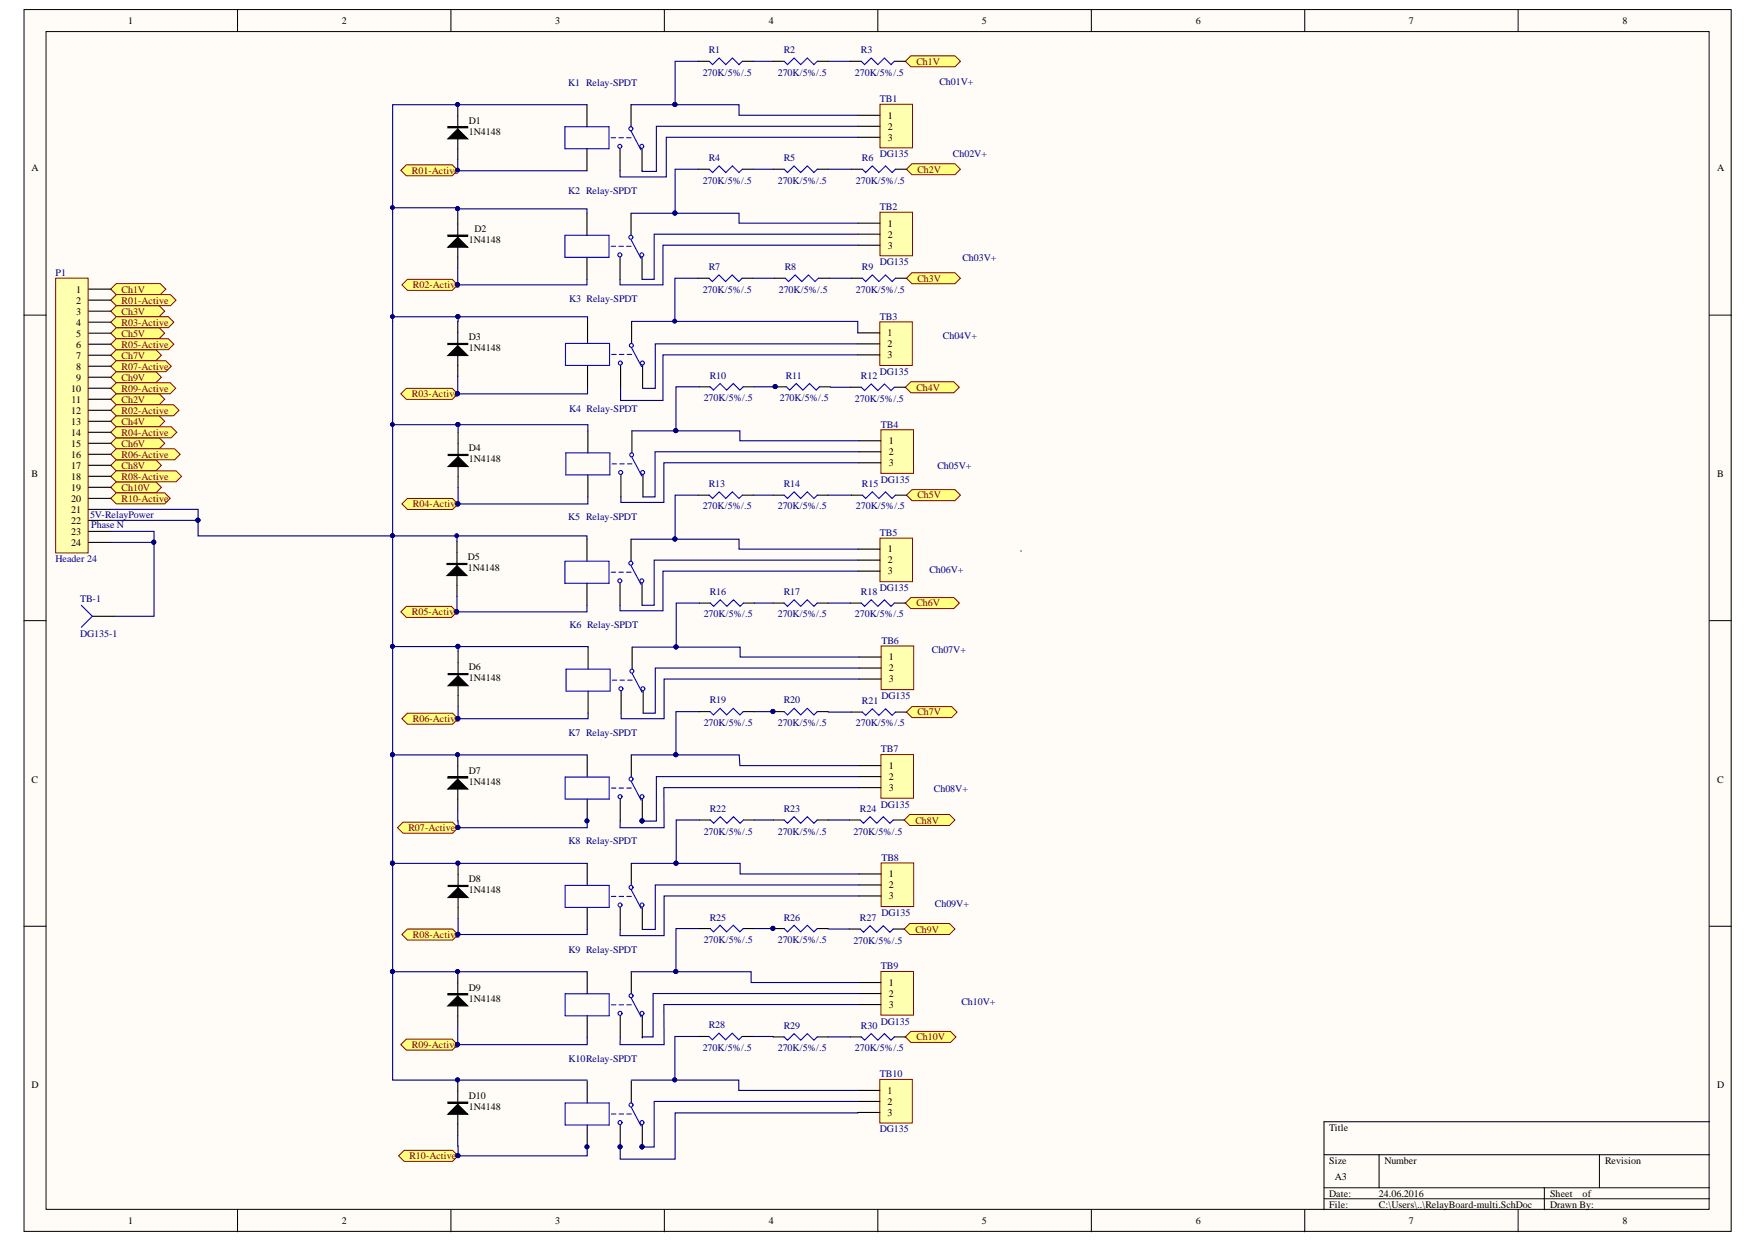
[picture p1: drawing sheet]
<svg xmlns="http://www.w3.org/2000/svg" width="297mm" height="210mm" viewBox="0 0 297 210" stroke-linecap="round" stroke-linejoin="round" font-family="sans-serif">
<g fill="#fffcf8" stroke="#000" stroke-width=".17">
<path d="M4.1 1.6h288.6v206.5h-288.6z"/>
<path d="M7.8 5.3h281.1v199.1h-281.1z"/>
</g>
<g fill="none" stroke="#000" stroke-width=".17">
<path d="M40.2 1.6v3.7M76.2 1.6v3.7M112.3 1.6v3.7M148.4 1.6v3.7M184.5 1.6v3.7M220.6 1.6v3.7M256.7 1.6v3.7M4.1 53.3h3.7M289 53.3h3.7M4.1 104.9h3.7M289 104.9h3.7M4.1 156.5h3.7"/>
<path d="M289 156.5h3.7M223.8 195.2h65.2M233.1 195.2v5.5M270.4 195.2v5.5M289 189.6h-65.2v14.9M40.2 204.5v3.7M76.2 204.5v3.7M112.3 204.5v3.7M148.4 204.5v3.7M184.5 204.5v3.7M220.6 204.5v3.7M223.8 200.7h65.2"/>
<path d="M223.8 202.6h65.2M256.7 204.5v3.7M261.1 200.7v3.8"/>
</g>
<path d="M66.4 127.6h32.9M66.4 164.2v18.3h32.9" fill="none" stroke="#000080" stroke-width=".19"/>
<g fill="#000080" stroke="#000080" stroke-width=".17">
<circle cx="66.3" cy="164.2" r=".34"/>
<circle cx="66.3" cy="127.5" r=".34"/>
</g>
<path d="M118 10.4h1.9M125.5 10.4h1.9" fill="none" stroke="#000" stroke-width=".19"/>
<path d="M119.9 10.4l.6 .5 1.1-1.1 1.1 1.1 1.1-1.1 1.1 1.1 .6-.5" fill="none" stroke="#00f" stroke-width=".19"/>
<path d="M148.8 17.6h5.5v7.4h-5.5z" fill="#ffffb0" stroke="#800000" stroke-width=".17"/>
<g fill="none" stroke="#000" stroke-width=".19">
<path d="M77.4 17.7v9.3M145.1 19.5h3.7M75.7 21.4h3.4v.2h-3.4zM75.7 23.5l1.7-1.7 1.7 1.7zM75.7 39.7h3.4v.2h-3.4zM75.7 21.5h3.4M75.7 39.8h3.4M77.4 36v9.3M99.2 36v3.8M106.7 36v3.8M145.1 21.3h3.7M145.1 23.2h3.7"/>
<path d="M75.7 41.8l1.7-1.7 1.7 1.7zM75.7 58h3.4v.2h-3.4zM75.7 58.1h3.4M77.4 54.3v9.3M99.2 43.5v3.7M104.8 43.5v3.7M108.5 43.5v3.7M75.7 60.1l1.7-1.7 1.7 1.7zM75.8 76.8h3.3v.2h-3.3zM75.8 78.8l1.6-1.6 1.7 1.6zM75.8 76.9h3.3M77.4 73.1v9.3"/>
<path d="M75.6 95.2h3.3v.2h-3.3zM75.6 97.3l1.7-1.7 1.6 1.7zM75.6 95.3h3.3M77.3 91.5v9.3M75.8 113.8h3.3v.2h-3.3zM75.8 115.9l1.6-1.7 1.7 1.7zM75.8 113.9h3.3M77.4 110.1v9.3M75.7 131.3h3.4v.2h-3.4zM75.7 133.4l1.7-1.7 1.7 1.7zM75.7 131.4h3.4M77.4 127.6v9.3"/>
<path d="M75.8 149.6h3.3v.2h-3.3zM75.8 151.7l1.6-1.7 1.7 1.7zM75.8 149.7h3.3M77.4 145.9v9.3M75.7 167.9h3.4v.2h-3.4zM75.7 170l1.7-1.7 1.7 1.7zM75.7 168h3.4M77.4 164.2v9.3M75.7 186.3h3.4v.1h-3.4zM75.7 188.3l1.7-1.7 1.7 1.7zM75.7 186.4h3.4M77.4 182.5v9.3"/>
</g>
<g fill="none" stroke="#000080" stroke-width=".19">
<path d="M106.7 17.7h7.4M114.1 17.7h10.8v1.8h20.2M118 10.4h-3.9v7.3M127.4 10.4h3.3M140 10.4h3.7M66.4 35.1h11v.2M66.4 36v73.3h11M77.4 35.3h21.8v.7M77.4 28.9h21.8M77.4 35.3v.7M106.7 36h7.4M114.1 36h10.8v1.7h20.2"/>
<path d="M118 28.6h-3.9v7.4M127.4 28.6h3.3M140 28.6h3.9M145.1 39.6h-34.5v7.6h-2.1M145.1 23.2h-32.5v6.7h-7.8v-1M145.1 21.3h-34.1v7.7h-2.5v-.1M66.4 53.5h11M77.4 53.5h21.9v.8M77.4 53.5v.8M118 47h-3.9v7.3M127.3 47h3.6M140.2 47h3.7"/>
<path d="M145 58.1h-34.2v7.5h-2.2v-.1M145 60h-32.9v7.7h-7.2v-2.2M145.1 41.4h-33v6.7h-7.3v-.9M66.4 71.8h11M77.4 71.8h22v1M77.4 71.8v1.3M106.8 72.8h7.5M114.3 72.8h10.8v1.7h20.1M118.2 65.4h-3.9v7.4M127.5 65.4h3.6M140.4 65.4h3.3M145.2 76.4h-34.5v7.6h-2"/>
<path d="M145.2 78.2h-33v6.7h-7.2v-.9M66.4 90.6h32.8v.5M77.3 90.6v.9M106.7 91.1h7.4M114.1 91.1h10.8v1.7h20.2M118 83.7h-3.9v7.4M127.4 83.7h3.3M140 83.7h3.9M145.1 94.7h-34.5v7.6h-2.1M145.1 96.5h-33v6.7h-7.3v-.9M172.6 93.1v.1M66.4 109.3v54.9h32.9"/>
<path d="M77.4 109.3h22v.1M77.4 109.3v.8M106.9 109.4h7.4M114.3 109.4h10.8v1.6h20.1M118.2 101.9h-3.9v7.5M127.5 101.9h3.2M140 101.9h3.7M145.2 112.9h-34.4v7.6h-2.1M145.2 114.8h-32.9v6.7h-7.3v-1M77.4 136.9v1.9M106.7 127.6h18.3l.1 1.8h20.1M118.2 120.3h-3.9v7.3"/>
<path d="M118.2 138.6h-3.9v7.3M127.5 120.3h3.2M127.5 138.6h3.2M140 120.3h3.9M140 138.6h3.6M145.2 133.1h-33l.1 6.8h-7.5l.1-1.1M66.4 145.9h32.9M106.7 145.9h7.6M114.3 145.9h10.8v1.8h20.1M127.5 156.9l3.2 .1M140 157h3.6M145.2 149.6h-34.4v7.5h-2.2"/>
<path d="M145.2 151.4h-32.9v6.7h-7.5l.1-1M99.3 175.4v1.1h-21.9M114.3 164.2h12.7v1.9h18.2M118 175.2h-3.9v7.4M127.3 175.2h3.4M140 175.2h3.7M145.2 169.8h-33l.1 6.7h-7.5l.1-1.1M145.2 167.9h-34.8v7.3h-1.8v.2M77.4 191.8v1.9M106.7 182.5h18.2v1.8h20.1M145 188l-30.9 .1v7.8h-9.2v-2.2"/>
</g>
<g fill="#000080" stroke="#000080" stroke-width=".17">
<circle cx="114.1" cy="17.7" r=".34"/>
<circle cx="114.1" cy="36" r=".34"/>
<circle cx="114.2" cy="72.8" r=".34"/>
<circle cx="114.1" cy="91.1" r=".34"/>
<circle cx="114.3" cy="109.3" r=".34"/>
<circle cx="114.3" cy="145.9" r=".34"/>
<circle cx="114.1" cy="182.5" r=".34"/>
<circle cx="114.1" cy="54.3" r=".34"/>
<circle cx="131" cy="65.3" r=".34"/>
<circle cx="114.2" cy="127.5" r=".34"/>
<circle cx="130.7" cy="120.2" r=".33"/>
<circle cx="130.7" cy="156.9" r=".33"/>
<circle cx="66.3" cy="145.9" r=".34"/>
<circle cx="66.3" cy="127.5" r=".34"/>
<circle cx="66.3" cy="164.2" r=".34"/>
<circle cx="77.4" cy="17.7" r=".34"/>
<circle cx="77.4" cy="127.5" r=".34"/>
<circle cx="77.4" cy="145.9" r=".34"/>
<circle cx="77.4" cy="164.2" r=".34"/>
<circle cx="77.4" cy="182.5" r=".34"/>
<circle cx="77.4" cy="71.7" r=".34"/>
<circle cx="66.3" cy="71.7" r=".34"/>
<circle cx="66.3" cy="90.5" r=".34"/>
<circle cx="77.2" cy="90.5" r=".33"/>
<circle cx="77.4" cy="53.5" r=".34"/>
<circle cx="66.3" cy="53.5" r=".34"/>
<circle cx="77.4" cy="35.3" r=".34"/>
<circle cx="66.3" cy="35.1" r=".34"/>
<circle cx="77.4" cy="109.2" r=".34"/>
<circle cx="66.3" cy="109.2" r=".34"/>
<circle cx="114.2" cy="164.2" r=".34"/>
</g>
<path d="M75.7 23.5l1.7-1.7 1.7 1.7zM75.7 41.8l1.7-1.7 1.7 1.7zM75.7 60.1l1.7-1.7 1.7 1.7zM75.8 78.8l1.6-1.6 1.7 1.6zM75.6 97.3l1.7-1.7 1.6 1.7zM75.8 115.9l1.6-1.7 1.7 1.7zM75.7 133.4l1.7-1.7 1.7 1.7zM75.8 151.7l1.6-1.7 1.7 1.7zM75.7 170l1.7-1.7 1.7 1.7zM75.7 188.3l1.7-1.7 1.7 1.7z" fill="#000"/>
<g fill="none" stroke="#00f" stroke-width=".19">
<path d="M95.5 39.8h7.5v3.7h-7.5zM103.3 41.6h.8M104.6 41.6h.8M105.9 41.6h.8M106.7 40.5l1.7 3.2"/>
<circle cx="104.8" cy="43.1" r=".34"/>
<circle cx="106.6" cy="40.1" r=".34"/>
<circle cx="108.5" cy="43.1" r=".33"/>
</g>
<g fill="#ffff80" stroke="#800000" stroke-width=".17">
<path d="M153.1 10.4l.9-1h7.4l1 1-1 .9h-7.4z" fill-rule="evenodd"/>
<path d="M153.2 28.6l1-.9h7.2l1 .9-1 .9h-7.2z" fill-rule="evenodd"/>
<path d="M153.2 47l1-.9h7.2l1 .9-1 1h-7.2z" fill-rule="evenodd"/>
<path d="M153.1 65.4l.9-.9h7.3l.9 .9-.9 1h-7.3z" fill-rule="evenodd"/>
<path d="M153.2 83.7l1-.9h7.2l1 .9-1 .9h-7.2z" fill-rule="evenodd"/>
<path d="M153.1 101.9l.9-.9h7.3l.9 .9-.9 1h-7.3z" fill-rule="evenodd"/>
<path d="M153.2 120.3l1-.9h6.7l.9 .9-.9 1h-6.7z" fill-rule="evenodd"/>
<path d="M152.9 138.6l.9-.9h6.7l.9 .9-.9 .9h-6.7z" fill-rule="evenodd"/>
<path d="M152.9 157l.9-.9h6.7l.9 .9-.9 .9h-6.7z" fill-rule="evenodd"/>
<path d="M153.1 175.2l.9-.9h6.7l.9 .9-.9 1h-6.7z" fill-rule="evenodd"/>
<path d="M18.7 82.4l1-1h6.7l.9 1-.9 .9h-6.7z" fill-rule="evenodd"/>
<path d="M18.7 63.8l1-1h6.7l.9 1-.9 .9h-6.7z" fill-rule="evenodd"/>
<path d="M18.7 78.6l1-.9h6.7l.9 .9-.9 1h-6.7z" fill-rule="evenodd"/>
<path d="M18.7 60l1-.9h6.7l.9 .9-.9 1h-6.7z" fill-rule="evenodd"/>
<path d="M18.7 74.9l1-.9h7.2l.9 .9-.9 .9h-7.2z" fill-rule="evenodd"/>
<path d="M18.7 56.3l1-.9h7.2l.9 .9-.9 .9h-7.2z" fill-rule="evenodd"/>
<path d="M18.7 71.2l1-.9h7.2l.9 .9-.9 .9h-7.2z" fill-rule="evenodd"/>
<path d="M18.7 52.6l1-.9h7.2l.9 .9-.9 .9h-7.2z" fill-rule="evenodd"/>
<path d="M18.7 67.5l1-1h7.2l.9 1-.9 .9h-7.2z" fill-rule="evenodd"/>
<path d="M18.7 48.9l1-1h7.4l.9 1-.9 .9h-7.4z" fill-rule="evenodd"/>
<path d="M18.7 61.9l1-.9h8.3l1 .9-1 .9h-8.3z" fill-rule="evenodd"/>
<path d="M67.8 176.5l.9-.9h7.8l.9 .9-.9 1h-7.8z" fill-rule="evenodd"/>
</g>
<circle cx="77.4" cy="176.5" r=".34" fill="#000080" stroke="#000080" stroke-width=".17"/>
<path d="M67.9 157.9l1-.9h7.6l.9 .9-.9 1h-7.6z" fill-rule="evenodd" fill="#ffff80" stroke="#800000" stroke-width=".17"/>
<circle cx="77.4" cy="157.9" r=".34" fill="#000080" stroke="#000080" stroke-width=".17"/>
<path d="M67.9 121.5l1-1h7.6l.9 1-.9 .9h-7.6z" fill-rule="evenodd" fill="#ffff80" stroke="#800000" stroke-width=".17"/>
<circle cx="77.4" cy="121.4" r=".34" fill="#000080" stroke="#000080" stroke-width=".17"/>
<g fill="#ffff80" stroke="#800000" stroke-width=".17">
<path d="M18.7 58.2l1-1h8.8l.9 1-.9 .9h-8.8z" fill-rule="evenodd"/>
<path d="M18.7 54.4l1-.9h8.8l.9 .9-.9 1h-8.8z" fill-rule="evenodd"/>
<path d="M18.7 50.7l1-.9h9.1l1 .9-1 1h-9.1z" fill-rule="evenodd"/>
<path d="M18.7 69.3l1-.9h9.6l1 .9-1 1h-9.6z" fill-rule="evenodd"/>
<path d="M18.7 73.1l1-1h9.3l.9 1-.9 .9h-9.3z" fill-rule="evenodd"/>
</g>
<path d="M77.4 27v1.9" fill="none" stroke="#000080" stroke-width=".19"/>
<path d="M67.8 28.8l.9-.9h7.8l.9 .9-.9 .9h-7.8z" fill-rule="evenodd" fill="#ffff80" stroke="#800000" stroke-width=".17"/>
<circle cx="77.4" cy="28.7" r=".34" fill="#000080" stroke="#000080" stroke-width=".17"/>
<path d="M67.8 66.6l.9-1h7.8l.9 1-.9 .9h-7.8z" fill-rule="evenodd" fill="#ffff80" stroke="#800000" stroke-width=".17"/>
<circle cx="77.4" cy="66.5" r=".34" fill="#000080" stroke="#000080" stroke-width=".17"/>
<path d="M67.8 103.4l.9-.9h7.6l1 .9-1 .9h-7.6z" fill-rule="evenodd" fill="#ffff80" stroke="#800000" stroke-width=".17"/>
<circle cx="77.2" cy="103.4" r=".33" fill="#000080" stroke="#000080" stroke-width=".17"/>
<path d="M67.2 139.9l.9-.9h8.4l.9 .9-.9 .9h-8.4z" fill-rule="evenodd" fill="#ffff80" stroke="#800000" stroke-width=".17"/>
<circle cx="77.4" cy="139.8" r=".34" fill="#000080" stroke="#000080" stroke-width=".17"/>
<g fill="#ffff80" stroke="#800000" stroke-width=".17">
<path d="M18.7 65.6l1-.9h9.1l.9 .9-.9 .9h-9.1z" fill-rule="evenodd"/>
<path d="M67.9 48.1l1-.9h7.6l.9 .9-.9 1h-7.6z" fill-rule="evenodd"/>
</g>
<circle cx="77.4" cy="48.1" r=".34" fill="#000080" stroke="#000080" stroke-width=".17"/>
<path d="M67.9 85.2l1-1h7.6l.9 1-.9 .9h-7.6z" fill-rule="evenodd" fill="#ffff80" stroke="#800000" stroke-width=".17"/>
<circle cx="77.4" cy="85.1" r=".34" fill="#000080" stroke="#000080" stroke-width=".17"/>
<path d="M18.7 76.8l1-1h9.8l1 1-1 .9h-9.8z" fill-rule="evenodd" fill="#ffff80" stroke="#800000" stroke-width=".17"/>
<path d="M77.4 119.4v2.1h22v-1" fill="none" stroke="#000080" stroke-width=".19"/>
<circle cx="77.4" cy="121.4" r=".34" fill="#000080" stroke="#000080" stroke-width=".17"/>
<path d="M18.7 80.5l1-.9h10.1l.9 .9-.9 .9h-10.1z" fill-rule="evenodd" fill="#ffff80" stroke="#800000" stroke-width=".17"/>
<path d="M77.4 45.3v2.8h21.8v-.9M77.4 63.6v3h21.9v-1.1M77.4 82.4v2.8h22v-1.2M77.3 100.8v2.6h21.9v-1.1M77.4 155.2v2.7h21.9v-.8M77.4 173.5v3" fill="none" stroke="#000080" stroke-width=".19"/>
<g fill="#000080" stroke="#000080" stroke-width=".17">
<circle cx="77.4" cy="157.9" r=".34"/>
<circle cx="77.2" cy="103.4" r=".33"/>
<circle cx="77.4" cy="85.1" r=".34"/>
<circle cx="77.4" cy="66.5" r=".34"/>
<circle cx="77.4" cy="48.1" r=".34"/>
<circle cx="77.4" cy="176.5" r=".34"/>
</g>
<path d="M67.4 195.3l.9-.9h8.2l.9 .9-.9 1h-8.2z" fill-rule="evenodd" fill="#ffff80" stroke="#800000" stroke-width=".17"/>
<circle cx="77.4" cy="195.3" r=".34" fill="#000080" stroke="#000080" stroke-width=".17"/>
<path d="M18.7 84.2l1-.9h8.1l1 .9-1 1h-8.1z" fill-rule="evenodd" fill="#ffff80" stroke="#800000" stroke-width=".17"/>
<path d="M99.2 17.7h-32.8v18.3M77.4 138.8v1.1h21.9v-1.1M118.2 156.9h-3.9v7.3h-7.6M77.4 193.7v1.6h21.9v-1.6M145 186.1h-34.4v7.8h-2v-.2" fill="none" stroke="#000080" stroke-width=".19"/>
<g fill="none" stroke="#000" stroke-width=".19">
<path d="M99.2 17.7v3.7M106.7 17.7v3.7M99.2 25.1v3.8M104.8 25.1v3.8M108.5 25.1v3.8M99.3 54.3v3.7M106.8 54.3v3.7M99.3 61.8v3.7M99.4 72.8v3.7M104.9 61.8v3.7M106.8 72.8v3.7M108.6 61.8v3.7"/>
<path d="M99.2 91.1v3.8M99.2 98.6v3.7M99.4 80.3v3.7M104.8 98.6v3.7M105 80.3v3.7M106.7 91.1v3.8M108.5 98.6v3.7M108.7 80.3v3.7M99.4 109.4v3.7M99.4 116.8v3.7M105 116.8v3.7M106.9 109.4v3.7"/>
<path d="M108.7 116.8v3.7M99.3 127.6v3.7M99.3 135v3.8M104.9 135v3.8M106.7 127.6v3.7M108.6 135v3.8M99.3 145.9v3.7M99.3 153.4v3.7M104.9 153.4v3.7M106.7 145.9v3.7M108.6 153.4v3.7M99.3 164.2v3.7"/>
<path d="M99.3 171.7v3.7M104.9 171.7v3.7M106.7 164.2v3.7M108.6 171.7v3.7M99.3 182.7v3.7M99.3 190.1v3.8M104.9 190.1v3.8M106.7 182.7v3.7M108.6 190.1v3.8"/>
</g>
<g fill="none" stroke="#00f" stroke-width=".19">
<path d="M95.5 21.4h7.5v3.7h-7.5zM103.3 23.3h.8M104.6 23.3h.8M105.9 23.3h.8M106.7 22.2l1.7 3.1M95.6 58h7.5v3.8h-7.5zM103.4 59.9h.8M104.7 59.9h.8M106 59.9h.8M106.8 58.8l1.7 3.1M95.7 76.5h7.4v3.8h-7.4zM103.5 78.4h.7"/>
<path d="M104.8 78.4h.7M106.1 78.4h.7M106.8 77.3l1.7 3.1M95.5 94.9h7.5v3.7h-7.5zM103.3 96.7h.8M104.6 96.7h.8M105.9 96.7h.8M106.7 95.6l1.7 3.2M95.7 113.1h7.4v3.7h-7.4zM103.5 114.9h.8M104.8 114.9h.8M106.1 114.9h.8"/>
<path d="M106.9 113.8l1.6 3.2M95.5 131.3h7.5v3.7h-7.5zM103.4 133.2h.7M104.7 133.2h.7M106 133.2h.7M106.7 132.1l1.7 3.1M95.5 149.6h7.5v3.8h-7.5zM103.4 151.5h.7M104.7 151.5h.7M106 151.5h.7M106.7 150.4l1.7 3.1M95.5 167.9h7.5v3.8h-7.5z"/>
<path d="M103.4 169.8h.7M104.7 169.8h.7M106 169.8h.7M106.7 168.7l1.7 3.2M95.5 186.4h7.5v3.7h-7.5zM103.4 188.3h.7M104.7 188.3h.7M106 188.3h.7M106.7 187.2l1.7 3.1"/>
<circle cx="104.8" cy="24.7" r=".34"/>
<circle cx="106.6" cy="21.8" r=".34"/>
<circle cx="108.5" cy="24.7" r=".33"/>
<circle cx="106.7" cy="58.4" r=".34"/>
<circle cx="104.9" cy="61.4" r=".33"/>
<circle cx="104.9" cy="79.9" r=".34"/>
<circle cx="106.8" cy="76.9" r=".33"/>
<circle cx="108.6" cy="61.4" r=".34"/>
<circle cx="108.6" cy="79.9" r=".33"/>
<circle cx="104.8" cy="98.2" r=".34"/>
<circle cx="106.6" cy="95.2" r=".34"/>
<circle cx="108.5" cy="98.2" r=".33"/>
<circle cx="105" cy="116.4" r=".34"/>
<circle cx="106.8" cy="113.4" r=".33"/>
<circle cx="108.7" cy="116.4" r=".33"/>
<circle cx="104.8" cy="134.6" r=".34"/>
<circle cx="106.7" cy="131.7" r=".34"/>
<circle cx="108.5" cy="134.6" r=".33"/>
<circle cx="104.8" cy="152.9" r=".34"/>
<circle cx="106.7" cy="150" r=".34"/>
<circle cx="108.5" cy="152.9" r=".33"/>
<circle cx="104.8" cy="171.3" r=".34"/>
<circle cx="106.7" cy="168.3" r=".34"/>
<circle cx="108.5" cy="171.3" r=".33"/>
<circle cx="104.8" cy="189.7" r=".34"/>
<circle cx="106.7" cy="186.7" r=".34"/>
<circle cx="108.5" cy="189.7" r=".33"/>
</g>
<g fill="#000080" stroke="#000080" stroke-width=".17">
<circle cx="108.5" cy="138.7" r=".33"/>
<circle cx="99.2" cy="138.7" r=".33"/>
<circle cx="77.4" cy="139.8" r=".34"/>
<circle cx="114.2" cy="164.2" r=".34"/>
<circle cx="108.5" cy="193.8" r=".33"/>
<circle cx="104.8" cy="193.8" r=".34"/>
<circle cx="99.2" cy="193.8" r=".33"/>
<circle cx="77.4" cy="195.3" r=".34"/>
</g>
<path d="M148.7 54.4h5.5v7.4h-5.5z" fill="#ffffb0" stroke="#800000" stroke-width=".17"/>
<path d="M145 56.3h3.7M145 58.1h3.7M145 60h3.7" fill="none" stroke="#000" stroke-width=".19"/>
<path d="M148.8 35.9h5.5v7.3h-5.5z" fill="#ffffb0" stroke="#800000" stroke-width=".17"/>
<path d="M145.1 37.7h3.7M145.1 39.6h3.7M145.1 41.4h3.7" fill="none" stroke="#000" stroke-width=".19"/>
<path d="M106.8 54.3h38.2v2" fill="none" stroke="#000080" stroke-width=".19"/>
<path d="M148.9 72.6h5.5v7.4h-5.5z" fill="#ffffb0" stroke="#800000" stroke-width=".17"/>
<path d="M145.2 74.5h3.7M145.2 76.4h3.7M145.2 78.2h3.7" fill="none" stroke="#000" stroke-width=".19"/>
<path d="M148.8 90.9h5.5v7.4h-5.5z" fill="#ffffb0" stroke="#800000" stroke-width=".17"/>
<path d="M145.1 92.8h3.7M145.1 94.7h3.7M145.1 96.5h3.7" fill="none" stroke="#000" stroke-width=".19"/>
<path d="M149 109.2h5.5v7.3h-5.5z" fill="#ffffb0" stroke="#800000" stroke-width=".17"/>
<path d="M145.2 111h3.8M145.2 112.9h3.8M145.2 114.8h3.8" fill="none" stroke="#000" stroke-width=".19"/>
<path d="M148.9 127.5h5.5v7.4h-5.5z" fill="#ffffb0" stroke="#800000" stroke-width=".17"/>
<path d="M145.2 129.4h3.7M145.2 131.3h3.7M145.2 133.1h3.7" fill="none" stroke="#000" stroke-width=".19"/>
<path d="M108.6 138.8h.1M145.2 131.3h-34.2v7.5h-2.4" fill="none" stroke="#000080" stroke-width=".19"/>
<circle cx="108.5" cy="138.7" r=".33" fill="#000080" stroke="#000080" stroke-width=".17"/>
<path d="M149 145.8h5.5v7.4h-5.5z" fill="#ffffb0" stroke="#800000" stroke-width=".17"/>
<path d="M145.2 147.7h3.8M145.2 149.6h3.8M145.2 151.4h3.8" fill="none" stroke="#000" stroke-width=".19"/>
<path d="M148.9 164.2h5.5v7.4h-5.5z" fill="#ffffb0" stroke="#800000" stroke-width=".17"/>
<path d="M145.2 166.1h3.7M145.2 167.9h3.7M145.2 169.8h3.7" fill="none" stroke="#000" stroke-width=".19"/>
<path d="M148.7 182.4h5.5v7.4h-5.5z" fill="#ffffb0" stroke="#800000" stroke-width=".17"/>
<g fill="none" stroke="#000" stroke-width=".19">
<path d="M130.7 10.4h1.9M138.2 10.4h1.8M143.7 10.4h1.9M151.2 10.4h1.9M118 28.6h1.9M125.5 28.6h1.9M130.7 28.6h1.9M138.2 28.6h1.8M143.9 28.6h1.9M151.4 28.6h1.8M118 47h1.9M125.5 47h1.8"/>
<path d="M130.9 47h1.9M138.3 47h1.9M143.9 47h1.9M151.4 47h1.8M118.2 65.4h1.9M125.6 65.4h1.9M131.1 65.4h1.8M138.5 65.4h1.9M143.7 65.4h1.9M151.2 65.4h1.9M118 83.7h1.9M125.5 83.7h1.9"/>
<path d="M130.7 83.7h1.9M138.2 83.7h1.8M143.9 83.7h1.9M151.4 83.7h1.8M118.2 101.9h1.9M125.7 101.9h1.8M130.7 101.9h1.9M138.2 101.9h1.8M143.7 101.9h1.9M151.2 101.9h1.9M118.2 120.3h1.9M118.2 138.6h1.9"/>
<path d="M125.6 120.3h1.9M125.7 138.6h1.8M130.7 120.3h1.9M130.7 138.6h1.9M138.2 120.3h1.8M138.2 138.6h1.8M143.6 138.6h1.8M143.9 120.3h1.9M151 138.6h1.9M151.4 120.3h1.8M118.2 156.9h1.9M125.6 156.9h1.9"/>
<path d="M130.7 156.9h1.9M138.2 156.9h1.8M143.6 157h1.8M151 157h1.9M118 175.2h1.9M125.5 175.2h1.8M130.7 175.2h1.9M138.2 175.2h1.8M143.7 175.2h1.9M151.2 175.2h1.9M145 184.3h3.7M145 186.1h3.7"/>
<path d="M145 188h3.7"/>
</g>
<g fill="none" stroke="#00f" stroke-width=".19">
<path d="M132.6 10.4l.5 .5 1.1-1.1 1.2 1.1 1.1-1.1 1.1 1.1 .6-.5M145.6 10.4l.6 .5 1.1-1.1 1.1 1.1 1.1-1.1 1.1 1.1 .6-.5M119.9 28.6l.6 .6 1.1-1.2 1.1 1.2 1.1-1.2 1.1 1.2 .6-.6M132.6 28.6l.5 .6 1.1-1.2 1.2 1.2 1.1-1.2 1.1 1.2 .6-.6M145.8 28.6l.6 .6 1.1-1.2 1.1 1.2 1.1-1.2 1.1 1.2 .6-.6M119.9 47l.5 .6 1.1-1.1 1.2 1.1 1.1-1.1 1.1 1.1 .6-.6M132.8 47l.5 .6 1.1-1.1 1.2 1.1 1.1-1.1 1.1 1.1 .5-.6M145.8 47l.6 .6 1.1-1.1 1.1 1.1 1.1-1.1 1.1 1.1 .6-.6M120.1 65.4l.5 .5 1.1-1.1 1.2 1.1 1.1-1.1 1.1 1.1 .5-.5M132.9 65.4l.6 .5 1.1-1.1 1.1 1.1 1.2-1.1 1.1 1.1 .5-.5M145.6 65.4l.6 .6 1.1-1.1 1.1 1.1 1.1-1.1 1.1 1.1 .6-.6M119.9 83.7l.6 .5 1.1-1.1 1.1 1.1 1.1-1.1 1.1 1.1 .6-.5"/>
<path d="M132.6 83.7l.5 .5 1.1-1.1 1.2 1.1 1.1-1.1 1.1 1.1 .6-.5M145.8 83.7l.6 .5 1.1-1.1 1.1 1.1 1.1-1.1 1.1 1.1 .6-.5M120.1 101.9l.6 .6 1.1-1.1 1.1 1.1 1.1-1.1 1.1 1.1 .6-.6M132.6 101.9l.5 .6 1.1-1.1 1.2 1.1 1.1-1.1 1.1 1.1 .6-.6M145.6 101.9l.6 .6 1.1-1.1 1.1 1.1 1.1-1.1 1.1 1.1 .6-.6M120.1 120.3l.5 .5 1.1-1.1 1.2 1.1 1.1-1.1 1.1 1.1 .5-.5M120.1 138.6l.6 .5 1.1-1.1 1.1 1.1 1.1-1.1 1.1 1.1 .6-.5M132.6 120.3l.5 .5 1.1-1.1 1.2 1.1 1.1-1.1 1.1 1.1 .6-.5M132.6 138.6l.5 .5 1.1-1.1 1.2 1.1 1.1-1.1 1.1 1.1 .6-.5M145.4 138.6l.6 .5 1.1-1.1 1.1 1.1 1.1-1.1 1.2 1.1 .5-.5M145.8 120.3l.6 .6 1.1-1.1 1.1 1.1 1.1-1.1 1.1 1.1 .6-.6M120.1 156.9l.5 .6 1.1-1.1 1.2 1.1 1.1-1.1 1.1 1.1 .5-.6"/>
<path d="M132.6 156.9l.5 .6 1.1-1.1 1.2 1.1 1.1-1.1 1.1 1.1 .6-.6M145.4 157l.6 .6 1.1-1.2 1.1 1.2 1.1-1.2 1.2 1.2 .5-.6M119.9 175.2l.5 .5 1.1-1.1 1.2 1.1 1.1-1.1 1.1 1.1 .6-.5M132.6 175.2l.5 .6 1.1-1.1 1.2 1.1 1.1-1.1 1.1 1.1 .6-.6M145.6 175.2l.6 .6 1.1-1.1 1.1 1.1 1.1-1.1 1.1 1.1 .6-.6"/>
</g>
<g fill="#000080" stroke="#000080" stroke-width=".17">
<circle cx="131" cy="65.3" r=".34"/>
<circle cx="130.7" cy="120.2" r=".33"/>
<circle cx="130.7" cy="156.9" r=".33"/>
</g>
<path d="M9.4 47h5.5v46.5h-5.5z" fill="#ffffb0" stroke="#800000" stroke-width=".17"/>
<g fill="none" stroke="#000" stroke-width=".19">
<path d="M15 48.9h3.7M15 50.7h3.7M15 52.6h3.7M15 54.4h3.7M15 56.3h3.7M15 58.2h3.7M15 60h3.7M15 61.9h3.7M15 63.8h3.7M15 65.6h3.7M15 67.5h3.7M15 69.3h3.7"/>
<path d="M15 71.2h3.7M15 73.1h3.7M15 74.9h3.7M15 76.8h3.7M15 78.6h3.7M15 80.5h3.7M15 82.4h3.7M15 84.2h3.7M15 86.1h3.7M15 87.9h3.7M15 89.8h3.7M15 91.7h3.7"/>
<path d="M15.6 104.2h3.7"/>
</g>
<path d="M18.7 86.1h14.8v1.8M18.7 89.8h7.3v1.9M18.7 87.9h14.8M18.7 91.7h7.3M26 91.7v12.5h-6.7M33.5 87.9v2.7h32.9" fill="none" stroke="#000080" stroke-width=".19"/>
<g fill="#000080" stroke="#000080" stroke-width=".17">
<circle cx="33.5" cy="87.9" r=".34"/>
<circle cx="26" cy="91.6" r=".33"/>
<circle cx="66.3" cy="90.5" r=".34"/>
</g>
<path d="M13.7 102.3l1.9 1.9-1.9 1.8" fill="none" stroke="#00f" stroke-width=".19"/>
<g font-size="1.7">
<text x="21.7" y="4.1">1</text>
<text x="57.8" y="4.1">2</text>
<text x="93.8" y="4.1">3</text>
<text x="130" y="4.1">4</text>
<text x="166" y="4.1">5</text>
<text x="202.1" y="4.1">6</text>
<text x="238.2" y="4.1">7</text>
<text x="274.3" y="4.1">8</text>
<text x="79.3" y="20.9">D1</text>
<text x="79.3" y="22.7">1N4148</text>
<text x="150.1" y="20">1</text>
<text x="150.1" y="21.9">2</text>
<text x="150.1" y="23.8">3</text>
<text x="5.3" y="28.9">A</text>
<text x="290.3" y="28.9">A</text>
<text x="79.3" y="41">1N4148</text>
<text x="80.2" y="39.2">D2</text>
<text x="150.1" y="38.3">1</text>
<text x="150.1" y="40.2">2</text>
<text x="150.1" y="42">3</text>
<text x="12.9" y="49.5">1</text>
<text x="12.9" y="51.3">2</text>
<text x="12.9" y="53.2">3</text>
<text x="12.9" y="55">4</text>
<text x="12.9" y="56.9">5</text>
<text x="12.9" y="58.8">6</text>
<text x="79.3" y="57.5">D3</text>
<text x="79.3" y="59.4">1N4148</text>
<text x="150" y="56.8">1</text>
<text x="150" y="58.7">2</text>
<text x="12.9" y="60.6">7</text>
<text x="12.9" y="62.5">8</text>
<text x="12.9" y="64.3">9</text>
<text x="150" y="60.5">3</text>
<text x="12" y="66.2">10</text>
<text x="12" y="69.9">12</text>
<text x="12" y="71.8">13</text>
<text x="12.1" y="68.1">11</text>
<text x="12" y="73.6">14</text>
<text x="12" y="75.5">15</text>
<text x="12" y="77.4">16</text>
<text x="79.3" y="76.3">D4</text>
<text x="150.3" y="75.1">1</text>
<text x="150.3" y="76.9">2</text>
<text x="5.3" y="80.6">B</text>
<text x="12" y="79.2">17</text>
<text x="12" y="81.1">18</text>
<text x="12" y="82.9">19</text>
<text x="79.3" y="78.1">1N4148</text>
<text x="150.3" y="78.8">3</text>
<text x="290.3" y="80.6">B</text>
<text x="12" y="84.8">20</text>
<text x="12" y="86.7">21</text>
<text x="12" y="88.5">22</text>
<text x="12" y="90.4">23</text>
<text x="12" y="92.2">24</text>
<text x="79.1" y="94.7">D5</text>
<text x="150.1" y="93.3">1</text>
<text x="150.1" y="95.2">2</text>
<text x="79.1" y="96.6">1N4148</text>
<text x="150.1" y="97.1">3</text>
<text x="79.3" y="113.3">D6</text>
<text x="150.3" y="111.6">1</text>
<text x="150.3" y="113.5">2</text>
<text x="79.3" y="115.2">1N4148</text>
<text x="150.3" y="115.3">3</text>
<text x="79.3" y="130.7">D7</text>
<text x="150.3" y="130">1</text>
<text x="150.3" y="131.8">2</text>
<text x="5.3" y="132.2">C</text>
<text x="79.3" y="132.6">1N4148</text>
<text x="150.3" y="133.7">3</text>
<text x="290.3" y="132.2">C</text>
<text x="79.3" y="149.1">D8</text>
<text x="150.3" y="148.2">1</text>
<text x="79.3" y="150.9">1N4148</text>
<text x="150.3" y="150.1">2</text>
<text x="150.3" y="151.9">3</text>
<text x="79.3" y="167.4">D9</text>
<text x="150.3" y="166.7">1</text>
<text x="79.3" y="169.3">1N4148</text>
<text x="150.3" y="168.5">2</text>
<text x="150.3" y="170.4">3</text>
<text x="5.3" y="183.8">D</text>
<text x="79.3" y="185.7">D10</text>
<text x="150" y="184.8">1</text>
<text x="290.3" y="183.8">D</text>
<text x="79.3" y="187.6">1N4148</text>
<text x="150" y="186.7">2</text>
<text x="150" y="188.6">3</text>
<text x="224.7" y="191.1">Title</text>
<text x="224.7" y="196.7">Size</text>
<text x="234" y="196.7">Number</text>
<text x="271.4" y="196.7">Revision</text>
<text x="224.7" y="202.3">Date:</text>
<text x="225.7" y="199.5">A3</text>
<text x="233.1" y="202.3">24.06.2016</text>
<text x="262" y="202.3">Sheet</text>
<text x="267.6" y="202.3">of</text>
<text x="21.7" y="206.9">1</text>
<text x="57.8" y="206.9">2</text>
<text x="93.8" y="206.9">3</text>
<text x="130" y="206.9">4</text>
<text x="166" y="206.9">5</text>
<text x="202.1" y="206.9">6</text>
<text x="224.7" y="204.1">File:</text>
<text x="233.1" y="204.1">C:\Users\..\RelayBoard-multi.SchDoc</text>
<text x="238.2" y="206.9">7</text>
<text x="262" y="204.1">Drawn By:</text>
<text x="274.3" y="206.9">8</text>
</g>
<g font-size="1.7" fill="#000080">
<text x="119.8" y="9">R1</text>
<text x="132.5" y="9">R2</text>
<text x="145.5" y="9">R3</text>
<text x="96" y="14.5">K1 Relay-SPDT</text>
<text x="118.8" y="12.8">270K/5%/.5</text>
<text x="131.5" y="12.8">270K/5%/.5</text>
<text x="144.5" y="12.8">270K/5%/.5</text>
<text x="148.8" y="17.2">TB1</text>
<text x="158.8" y="14.3">Ch01V+</text>
<text x="119.8" y="27.2">R4</text>
<text x="132.5" y="27.2">R5</text>
<text x="145.7" y="27.2">R6</text>
<text x="148.8" y="26.5">DG135</text>
<text x="161.1" y="26.5">Ch02V+</text>
<text x="96" y="32.8">K2 Relay-SPDT</text>
<text x="118.8" y="31">270K/5%/.5</text>
<text x="131.5" y="31">270K/5%/.5</text>
<text x="144.7" y="31">270K/5%/.5</text>
<text x="148.8" y="35.5">TB2</text>
<text x="9.4" y="46.7">P1</text>
<text x="119.8" y="45.7">R7</text>
<text x="132.7" y="45.7">R8</text>
<text x="145.7" y="45.7">R9</text>
<text x="148.8" y="44.8">DG135</text>
<text x="162.7" y="44">Ch03V+</text>
<text x="96.2" y="51.1">K3 Relay-SPDT</text>
<text x="118.8" y="49.5">270K/5%/.5</text>
<text x="131.7" y="49.5">270K/5%/.5</text>
<text x="144.7" y="49.5">270K/5%/.5</text>
<text x="148.8" y="54">TB3</text>
<text x="159.4" y="57.2">Ch04V+</text>
<text x="120" y="64">R10</text>
<text x="132.8" y="64">R11</text>
<text x="145.5" y="64.1">R12</text>
<text x="148.8" y="63.3">DG135</text>
<text x="96.2" y="69.6">K4 Relay-SPDT</text>
<text x="119" y="67.8">270K/5%/.5</text>
<text x="131.8" y="67.8">270K/5%/.5</text>
<text x="144.5" y="67.9">270K/5%/.5</text>
<text x="148.9" y="72.3">TB4</text>
<text x="119.8" y="82.3">R13</text>
<text x="132.5" y="82.3">R14</text>
<text x="145.7" y="82.3">R15</text>
<text x="148.9" y="81.6">DG135</text>
<text x="158.5" y="79.2">Ch05V+</text>
<text x="15.2" y="87.6">5V-RelayPower</text>
<text x="15.4" y="89.3">Phase N</text>
<text x="96" y="87.9">K5 Relay-SPDT</text>
<text x="118.8" y="86.1">270K/5%/.5</text>
<text x="131.5" y="86.1">270K/5%/.5</text>
<text x="144.7" y="86.1">270K/5%/.5</text>
<text x="9.4" y="95">Header 24</text>
<text x="148.8" y="90.6">TB5</text>
<text x="13.5" y="101.7">TB-1</text>
<text x="120" y="100.5">R16</text>
<text x="132.5" y="100.5">R17</text>
<text x="145.5" y="100.5">R18</text>
<text x="148.8" y="99.9">DG135</text>
<text x="157.1" y="96.9">Ch06V+</text>
<text x="13.5" y="107.7">DG135-1</text>
<text x="96.3" y="106.1">K6 Relay-SPDT</text>
<text x="119" y="104.3">270K/5%/.5</text>
<text x="131.5" y="104.3">270K/5%/.5</text>
<text x="144.5" y="104.3">270K/5%/.5</text>
<text x="149" y="108.8">TB6</text>
<text x="157.6" y="110.3">Ch07V+</text>
<text x="120" y="118.9">R19</text>
<text x="132.5" y="118.9">R20</text>
<text x="145.7" y="119">R21</text>
<text x="149" y="118.1">DG135</text>
<text x="96.1" y="124.4">K7 Relay-SPDT</text>
<text x="119" y="122.7">270K/5%/.5</text>
<text x="131.5" y="122.7">270K/5%/.5</text>
<text x="144.7" y="122.8">270K/5%/.5</text>
<text x="148.9" y="127.2">TB7</text>
<text x="120" y="137.2">R22</text>
<text x="132.5" y="137.2">R23</text>
<text x="145.4" y="137.2">R24</text>
<text x="148.9" y="136.5">DG135</text>
<text x="157.9" y="133.8">Ch08V+</text>
<text x="96.1" y="142.6">K8 Relay-SPDT</text>
<text x="119" y="141">270K/5%/.5</text>
<text x="131.5" y="141">270K/5%/.5</text>
<text x="144.3" y="141">270K/5%/.5</text>
<text x="149" y="145.4">TB8</text>
<text x="120" y="155.6">R25</text>
<text x="132.5" y="155.6">R26</text>
<text x="145.4" y="155.6">R27</text>
<text x="149" y="154.7">DG135</text>
<text x="158.1" y="153.3">Ch09V+</text>
<text x="96.1" y="161">K9 Relay-SPDT</text>
<text x="119" y="159.4">270K/5%/.5</text>
<text x="131.5" y="159.4">270K/5%/.5</text>
<text x="144.3" y="159.5">270K/5%/.5</text>
<text x="148.9" y="163.8">TB9</text>
<text x="119.8" y="173.8">R28</text>
<text x="132.5" y="173.9">R29</text>
<text x="145.5" y="173.9">R30</text>
<text x="148.9" y="173.2">DG135</text>
<text x="162.5" y="169.9">Ch10V+</text>
<text x="96.1" y="179.4">K10Relay-SPDT</text>
<text x="118.8" y="177.6">270K/5%/.5</text>
<text x="131.5" y="177.7">270K/5%/.5</text>
<text x="144.5" y="177.7">270K/5%/.5</text>
<text x="148.8" y="182.1">TB10</text>
<text x="148.8" y="191.4">DG135</text>
</g>
<g font-size="1.7" fill="#800000">
<text x="154.9" y="10.9">Ch1V</text>
<text x="69.6" y="29.3">R01-Active</text>
<text x="155.1" y="29.2">Ch2V</text>
<text x="155.1" y="47.6">Ch3V</text>
<text x="20.6" y="53.2">Ch3V</text>
<text x="20.6" y="49.5">Ch1V</text>
<text x="20.6" y="51.3">R01-Active</text>
<text x="69.8" y="48.7">R02-Active</text>
<text x="20.6" y="56.9">Ch5V</text>
<text x="20.6" y="58.8">R05-Active</text>
<text x="20.6" y="55">R03-Active</text>
<text x="20.6" y="64.3">Ch9V</text>
<text x="20.6" y="60.6">Ch7V</text>
<text x="20.6" y="62.5">R07-Active</text>
<text x="20.6" y="71.8">Ch4V</text>
<text x="20.6" y="68.1">Ch2V</text>
<text x="20.6" y="69.9">R02-Active</text>
<text x="20.6" y="66.2">R09-Active</text>
<text x="69.6" y="67.1">R03-Active</text>
<text x="154.9" y="66">Ch4V</text>
<text x="20.6" y="75.5">Ch6V</text>
<text x="20.6" y="73.6">R04-Active</text>
<text x="20.6" y="77.4">R06-Active</text>
<text x="20.6" y="82.9">Ch10V</text>
<text x="20.6" y="79.2">Ch8V</text>
<text x="20.6" y="81.1">R08-Active</text>
<text x="20.6" y="84.8">R10-Active</text>
<text x="69.8" y="85.7">R04-Active</text>
<text x="155.1" y="84.2">Ch5V</text>
<text x="69.6" y="104">R05-Active</text>
<text x="154.9" y="102.5">Ch6V</text>
<text x="69.8" y="122">R06-Active</text>
<text x="155.1" y="120.9">Ch7V</text>
<text x="69" y="140.4">R07-Active</text>
<text x="154.8" y="139.2">Ch8V</text>
<text x="69.8" y="158.5">R08-Active</text>
<text x="154.8" y="157.6">Ch9V</text>
<text x="69.6" y="177.1">R09-Active</text>
<text x="154.9" y="175.8">Ch10V</text>
<text x="69.2" y="195.9">R10-Active</text>
</g>
</svg>
